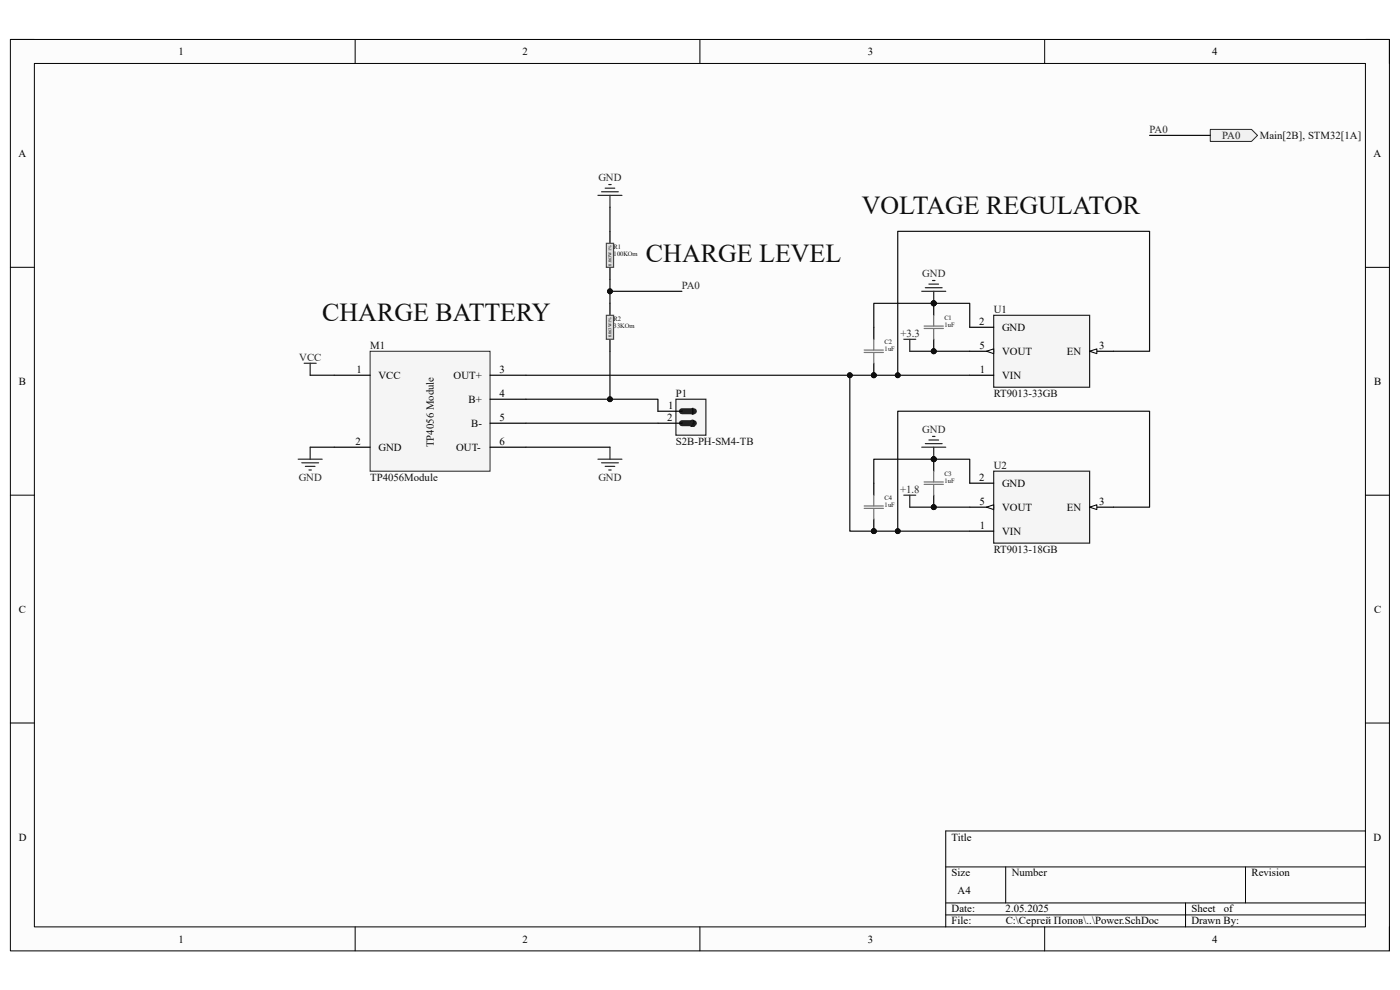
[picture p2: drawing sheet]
<svg xmlns="http://www.w3.org/2000/svg" width="297mm" height="210mm" viewBox="0 0 297 210" stroke-linecap="round" stroke-linejoin="round" font-family="sans-serif">
<path d="M2.2 8.4h292.6v193.3h-292.6z" fill-rule="evenodd" fill="#fcfcfc"/>
<path d="M2.2 8.4h292.6v193.3h-292.6z" fill="none" stroke="#000" stroke-width=".21"/>
<path d="M7.3 13.5h282.4v183.1h-282.4z" fill-rule="evenodd" fill="#fcfcfc"/>
<g fill="none" stroke="#000" stroke-width=".21">
<path d="M2.2 8.4h5.1M7.3 13.5h282.4v183.1h-282.4zM75.3 8.4v5.1M148.5 8.4v5.1M221.6 8.4v5.1M289.7 8.4h5.1v5.1M2.2 56.7h5.1M289.7 56.7h5.1M2.2 105h5.1M289.7 105.1h5.1M2.2 153.4h5.1M289.7 153.4h5.1"/>
<path d="M289.7 176.3h-89.1v20.3M75.3 196.6v5.1M148.5 196.6v5.1M200.6 183.9h89.1M200.6 191.5h89.1M200.6 194.1h89.1M213.4 183.9v7.6M221.6 196.6v5.1M251.5 191.5v5.1M264.2 183.9v7.6M294.8 196.6v5.1"/>
</g>
<path d="M78.5 74.5h25.5v25.5h-25.5z" fill-rule="evenodd" fill="#f5f5f5"/>
<path d="M78.5 74.5h25.5v25.5h-25.5z" fill="none" stroke="#262626" stroke-width=".21"/>
<path d="M70.9 79.6h7.6M104 79.6h7.6M70.9 94.9h7.6M104 94.9h7.6M104 84.7h7.6M104 89.8h7.6" fill="none" stroke="#000" stroke-width=".25"/>
<path d="M63.3 97.4h5M64 98.2h3.6M64.8 98.9h2M65.5 99.7h.6M65.8 94.9v2.5M126.9 97.4h5M127.6 98.2h3.6M128.4 98.9h2M129.1 99.7h.6M129.4 94.9v2.5" fill="none" stroke="#262626" stroke-width=".25"/>
<path d="M143.4 84.7h6.4v7.6h-6.4z" fill-rule="evenodd" fill="#f5f5f5"/>
<path d="M64.5 77.1h2.6M65.8 77.1v2.5M143.4 84.7h6.4v7.6h-6.4z" fill="none" stroke="#262626" stroke-width=".25"/>
<path d="M144.7 87.2h2.5M144.7 89.8h2.5" fill="none" stroke="#1c1c1c" stroke-width="1.3"/>
<path d="M139.6 87.2h5.1M139.6 89.8h5.1" fill="none" stroke="#000" stroke-width=".25"/>
<path d="M210.8 66.9h20.4v15.2h-20.4z" fill-rule="evenodd" fill="#f5f5f5"/>
<path d="M210.8 66.9h20.4v15.2h-20.4z" fill="none" stroke="#262626" stroke-width=".25"/>
<path d="M231.2 74.5h5.1" fill="none" stroke="#000" stroke-width=".25"/>
<path d="M231.2 74.5l1.5-.5v1z" fill="#fbfbfb"/>
<path d="M231.2 74.5l1.5-.5v1z" fill="none" stroke="#000" stroke-width=".21"/>
<path d="M205.7 79.6h5.1M205.7 74.5h5.1" fill="none" stroke="#000" stroke-width=".25"/>
<path d="M209.3 74.5l1.5-.5v1z" fill="#fbfbfb"/>
<path d="M209.3 74.5l1.5-.5v1z" fill="none" stroke="#000" stroke-width=".21"/>
<path d="M205.7 69.4h5.1" fill="none" stroke="#000" stroke-width=".25"/>
<path d="M210.8 100h20.4v15.2h-20.4z" fill-rule="evenodd" fill="#f5f5f5"/>
<path d="M210.8 100h20.4v15.2h-20.4z" fill="none" stroke="#262626" stroke-width=".25"/>
<path d="M231.2 107.6h5.1" fill="none" stroke="#000" stroke-width=".25"/>
<path d="M231.2 107.6l1.5-.5v1z" fill="#fbfbfb"/>
<path d="M231.2 107.6l1.5-.5v1z" fill="none" stroke="#000" stroke-width=".21"/>
<path d="M205.7 112.7h5.1M205.7 107.6h5.1" fill="none" stroke="#000" stroke-width=".25"/>
<path d="M209.3 107.6l1.5-.5v1z" fill="#fbfbfb"/>
<path d="M209.3 107.6l1.5-.5v1z" fill="none" stroke="#000" stroke-width=".21"/>
<path d="M129.4 64.3v2.6M129.4 72v2.5M205.7 102.5h5.1" fill="none" stroke="#000" stroke-width=".25"/>
<path d="M191.7 72h2.6M193 72v2.5M191.7 105.1h2.6M193 105.1v2.5" fill="none" stroke="#262626" stroke-width=".25"/>
<path d="M128.6 66.9h1.6v5.1h-1.6z" fill-rule="evenodd" fill="#e1e1e1"/>
<path d="M128.6 66.9h1.6v5.1h-1.6z" fill="none" stroke="#494949" stroke-width=".25"/>
<path d="M129.4 49.1v2.5M129.4 56.7v2.6" fill="none" stroke="#000" stroke-width=".25"/>
<path d="M128.6 51.6h1.6v5.1h-1.6z" fill-rule="evenodd" fill="#e1e1e1"/>
<path d="M128.6 51.6h1.6v5.1h-1.6z" fill="none" stroke="#494949" stroke-width=".25"/>
<path d="M128.4 39.9h2M129.1 39.2h.6M126.9 41.4h5M127.6 40.7h3.6M129.4 41.4v2.6" fill="none" stroke="#262626" stroke-width=".25"/>
<path d="M256.8 27.5h8.7l1.3 1.2-1.3 1.3h-8.7z" fill-rule="evenodd" fill="#f0f0f0"/>
<path d="M256.8 27.5h8.7l1.3 1.2-1.3 1.3h-8.7z" fill="none" stroke="#262626" stroke-width=".21"/>
<circle cx="185.4" cy="79.6" r=".51" fill="#0e0e0e"/>
<circle cx="185.4" cy="79.6" r=".51" fill="none" stroke="#0e0e0e" stroke-width=".21"/>
<path d="M185.4 69.4v2.6M185.4 77.1v2.5" fill="none" stroke="#000" stroke-width=".25"/>
<circle cx="185.4" cy="79.6" r=".51" fill="#0e0e0e"/>
<circle cx="185.4" cy="79.6" r=".51" fill="none" stroke="#0e0e0e" stroke-width=".21"/>
<path d="M183.3 74.3h4.1M183.3 74.8h4.1M185.4 72v2.3M185.4 74.8v2.3" fill="none" stroke="#727272" stroke-width=".25"/>
<circle cx="185.4" cy="112.7" r=".51" fill="#0e0e0e"/>
<circle cx="185.4" cy="112.7" r=".51" fill="none" stroke="#0e0e0e" stroke-width=".21"/>
<path d="M185.4 102.5v2.6M185.4 110.1v2.6" fill="none" stroke="#000" stroke-width=".25"/>
<circle cx="185.4" cy="112.7" r=".51" fill="#0e0e0e"/>
<circle cx="185.4" cy="112.7" r=".51" fill="none" stroke="#0e0e0e" stroke-width=".21"/>
<path d="M183.3 107.3h4.1M183.3 107.8h4.1M185.4 105.1v2.2M185.4 107.8v2.3" fill="none" stroke="#727272" stroke-width=".25"/>
<circle cx="198.1" cy="64.3" r=".51" fill="#0e0e0e"/>
<circle cx="198.1" cy="64.3" r=".51" fill="none" stroke="#0e0e0e" stroke-width=".21"/>
<circle cx="198.1" cy="74.5" r=".51" fill="#0e0e0e"/>
<circle cx="198.1" cy="74.5" r=".51" fill="none" stroke="#0e0e0e" stroke-width=".21"/>
<path d="M198.1 64.3v2.6" fill="none" stroke="#000" stroke-width=".25"/>
<circle cx="198.1" cy="64.3" r=".51" fill="#0e0e0e"/>
<circle cx="198.1" cy="64.3" r=".51" fill="none" stroke="#0e0e0e" stroke-width=".21"/>
<path d="M198.1 72v2.5" fill="none" stroke="#000" stroke-width=".25"/>
<circle cx="198.1" cy="74.5" r=".51" fill="#0e0e0e"/>
<circle cx="198.1" cy="74.5" r=".51" fill="none" stroke="#0e0e0e" stroke-width=".21"/>
<path d="M196.1 69.2h4M196.1 69.7h4M198.1 66.9v2.3M198.1 69.7v2.3" fill="none" stroke="#727272" stroke-width=".25"/>
<circle cx="198.1" cy="97.4" r=".51" fill="#0e0e0e"/>
<circle cx="198.1" cy="97.4" r=".51" fill="none" stroke="#0e0e0e" stroke-width=".21"/>
<circle cx="198.1" cy="107.6" r=".51" fill="#0e0e0e"/>
<circle cx="198.1" cy="107.6" r=".51" fill="none" stroke="#0e0e0e" stroke-width=".21"/>
<path d="M198.1 97.4v2.6" fill="none" stroke="#000" stroke-width=".25"/>
<circle cx="198.1" cy="97.4" r=".51" fill="#0e0e0e"/>
<circle cx="198.1" cy="97.4" r=".51" fill="none" stroke="#0e0e0e" stroke-width=".21"/>
<path d="M198.1 105.1v2.5" fill="none" stroke="#000" stroke-width=".25"/>
<circle cx="198.1" cy="107.6" r=".51" fill="#0e0e0e"/>
<circle cx="198.1" cy="107.6" r=".51" fill="none" stroke="#0e0e0e" stroke-width=".21"/>
<path d="M198.1 100v2.2M196.1 102.2h4M196.1 102.8h4M198.1 102.8v2.3" fill="none" stroke="#727272" stroke-width=".25"/>
<path d="M195.5 94.9h5.1M196.3 94.1h3.6M197.1 93.3h2M197.8 92.6h.6M198.1 94.9v2.5" fill="none" stroke="#262626" stroke-width=".25"/>
<circle cx="198.1" cy="97.4" r=".51" fill="#0e0e0e"/>
<circle cx="198.1" cy="97.4" r=".51" fill="none" stroke="#0e0e0e" stroke-width=".21"/>
<path d="M197.8 59.5h.6M195.5 61.8h5.1M196.3 61h3.6M197.1 60.3h2M198.1 61.8v2.5" fill="none" stroke="#262626" stroke-width=".25"/>
<circle cx="198.1" cy="64.3" r=".51" fill="#0e0e0e"/>
<circle cx="198.1" cy="64.3" r=".51" fill="none" stroke="#0e0e0e" stroke-width=".21"/>
<path d="M65.8 79.6h5.1M65.8 94.9h5.1M111.6 84.7h28v2.5M111.6 94.9h17.8" fill="none" stroke="#0e0e0e" stroke-width=".25"/>
<circle cx="129.4" cy="84.7" r=".51" fill="#0e0e0e"/>
<circle cx="129.4" cy="84.7" r=".51" fill="none" stroke="#0e0e0e" stroke-width=".21"/>
<path d="M111.6 79.6h94.1M111.6 89.8h28" fill="none" stroke="#0e0e0e" stroke-width=".25"/>
<circle cx="180.3" cy="79.6" r=".51" fill="#0e0e0e"/>
<circle cx="180.3" cy="79.6" r=".51" fill="none" stroke="#0e0e0e" stroke-width=".21"/>
<circle cx="185.4" cy="79.6" r=".51" fill="#0e0e0e"/>
<circle cx="185.4" cy="79.6" r=".51" fill="none" stroke="#0e0e0e" stroke-width=".21"/>
<circle cx="190.5" cy="79.6" r=".51" fill="#0e0e0e"/>
<circle cx="190.5" cy="79.6" r=".51" fill="none" stroke="#0e0e0e" stroke-width=".21"/>
<path d="M193 107.6h12.7" fill="none" stroke="#0e0e0e" stroke-width=".25"/>
<circle cx="198.1" cy="107.6" r=".51" fill="#0e0e0e"/>
<circle cx="198.1" cy="107.6" r=".51" fill="none" stroke="#0e0e0e" stroke-width=".21"/>
<path d="M193 74.5h12.7" fill="none" stroke="#0e0e0e" stroke-width=".25"/>
<circle cx="198.1" cy="74.5" r=".51" fill="#0e0e0e"/>
<circle cx="198.1" cy="74.5" r=".51" fill="none" stroke="#0e0e0e" stroke-width=".21"/>
<path d="M129.4 74.5v10.2" fill="none" stroke="#0e0e0e" stroke-width=".25"/>
<circle cx="129.4" cy="84.7" r=".51" fill="#0e0e0e"/>
<circle cx="129.4" cy="84.7" r=".51" fill="none" stroke="#0e0e0e" stroke-width=".21"/>
<path d="M129.4 59.3v5" fill="none" stroke="#0e0e0e" stroke-width=".25"/>
<circle cx="129.4" cy="61.8" r=".51" fill="#0e0e0e"/>
<circle cx="129.4" cy="61.8" r=".51" fill="none" stroke="#0e0e0e" stroke-width=".21"/>
<path d="M129.4 61.8h15.3" fill="none" stroke="#0e0e0e" stroke-width=".25"/>
<circle cx="129.4" cy="61.8" r=".51" fill="#0e0e0e"/>
<circle cx="129.4" cy="61.8" r=".51" fill="none" stroke="#0e0e0e" stroke-width=".21"/>
<path d="M243.9 28.7h12.9M129.4 44v5.1M198.1 64.3h7.6v5.1" fill="none" stroke="#0e0e0e" stroke-width=".25"/>
<circle cx="198.1" cy="64.3" r=".51" fill="#0e0e0e"/>
<circle cx="198.1" cy="64.3" r=".51" fill="none" stroke="#0e0e0e" stroke-width=".21"/>
<path d="M198.1 64.3h-12.7v5.1" fill="none" stroke="#0e0e0e" stroke-width=".25"/>
<circle cx="198.1" cy="64.3" r=".51" fill="#0e0e0e"/>
<circle cx="198.1" cy="64.3" r=".51" fill="none" stroke="#0e0e0e" stroke-width=".21"/>
<path d="M198.1 97.4h7.6v5.1" fill="none" stroke="#0e0e0e" stroke-width=".25"/>
<circle cx="198.1" cy="97.4" r=".51" fill="#0e0e0e"/>
<circle cx="198.1" cy="97.4" r=".51" fill="none" stroke="#0e0e0e" stroke-width=".21"/>
<path d="M198.1 97.4h-12.7v5.1" fill="none" stroke="#0e0e0e" stroke-width=".25"/>
<circle cx="198.1" cy="97.4" r=".51" fill="#0e0e0e"/>
<circle cx="198.1" cy="97.4" r=".51" fill="none" stroke="#0e0e0e" stroke-width=".21"/>
<path d="M236.3 107.6h7.6v-20.4h-53.4v25.5" fill="none" stroke="#0e0e0e" stroke-width=".25"/>
<circle cx="190.5" cy="112.7" r=".51" fill="#0e0e0e"/>
<circle cx="190.5" cy="112.7" r=".51" fill="none" stroke="#0e0e0e" stroke-width=".21"/>
<path d="M180.3 79.6v33.1h25.4" fill="none" stroke="#0e0e0e" stroke-width=".25"/>
<circle cx="190.5" cy="112.7" r=".51" fill="#0e0e0e"/>
<circle cx="190.5" cy="112.7" r=".51" fill="none" stroke="#0e0e0e" stroke-width=".21"/>
<circle cx="185.4" cy="112.7" r=".51" fill="#0e0e0e"/>
<circle cx="185.4" cy="112.7" r=".51" fill="none" stroke="#0e0e0e" stroke-width=".21"/>
<circle cx="180.3" cy="79.6" r=".51" fill="#0e0e0e"/>
<circle cx="180.3" cy="79.6" r=".51" fill="none" stroke="#0e0e0e" stroke-width=".21"/>
<path d="M236.3 74.5h7.6v-25.4h-53.4v30.5" fill="none" stroke="#0e0e0e" stroke-width=".25"/>
<circle cx="190.5" cy="79.6" r=".51" fill="#0e0e0e"/>
<circle cx="190.5" cy="79.6" r=".51" fill="none" stroke="#0e0e0e" stroke-width=".21"/>
<g font-size="5.5" fill="#0e0e0e">
<text x="182.8" y="45.3">VOLTAGE REGULATOR</text>
<text x="137" y="55.5">CHARGE LEVEL</text>
<text x="68.3" y="68.2">CHARGE BATTERY</text>
</g>
<g font-size="2.3">
<text x="37.9" y="11.7">1</text>
<text x="110.9" y="11.7">2</text>
<text x="184.1" y="11.7">3</text>
<text x="257.1" y="11.7">4</text>
<text x="3.9" y="33.3">A</text>
<text x="291.4" y="33.3">A</text>
<text x="207.7" y="68.9">2</text>
<text x="212.6" y="70.2">GND</text>
<text x="207.8" y="74">5</text>
<text x="212.6" y="75.3">VOUT</text>
<text x="226.4" y="75.3">EN</text>
<text x="233.2" y="74">3</text>
<text x="4" y="81.6">B</text>
<text x="75.6" y="79.1">1</text>
<text x="80.3" y="80.3">VCC</text>
<text x="96.2" y="80.3">OUT+</text>
<text x="106" y="79.1">3</text>
<text x="207.9" y="79.1">1</text>
<text x="212.6" y="80.3">VIN</text>
<text x="291.5" y="81.6">B</text>
<text x="99.4" y="85.4">B+</text>
<text x="106" y="84.2">4</text>
<text x="106" y="89.3">5</text>
<text x="141.6" y="89.3">2</text>
<text x="141.8" y="86.7">1</text>
<text x="146.4" y="88">1</text>
<text x="75.4" y="94.4">2</text>
<text x="80.3" y="95.6">GND</text>
<text x="96.8" y="95.6">OUT-</text>
<text x="100" y="90.6">B-</text>
<text x="106" y="94.4">6</text>
<text x="146.4" y="90.6">2</text>
<text x="207.7" y="102">2</text>
<text x="207.8" y="107.1">5</text>
<text x="212.6" y="103.3">GND</text>
<text x="233.2" y="107.1">3</text>
<text x="207.9" y="112.1">1</text>
<text x="212.6" y="113.4">VIN</text>
<text x="212.6" y="108.3">VOUT</text>
<text x="226.4" y="108.3">EN</text>
<text x="4" y="130">C</text>
<text x="291.5" y="130">C</text>
<text x="4" y="178.3">D</text>
<text x="201.9" y="178.3">Title</text>
<text x="291.4" y="178.3">D</text>
<text x="201.9" y="185.9">Size</text>
<text x="214.6" y="185.9">Number</text>
<text x="265.5" y="185.9">Revision</text>
<text x="203.2" y="189.7">A4</text>
<text x="201.9" y="193.5">Date:</text>
<text x="201.9" y="196.1">File:</text>
<text x="213.3" y="193.5">2.05.2025</text>
<text x="213.4" y="196.1">C:\Сергей Попов\..\Power.SchDoc</text>
<text x="252.8" y="196.1">Drawn By:</text>
<text x="252.8" y="193.5">Sheet</text>
<text x="259.6" y="193.5">of</text>
<text x="37.9" y="199.9">1</text>
<text x="110.9" y="199.9">2</text>
<text x="184.1" y="199.9">3</text>
<text x="257.1" y="199.9">4</text>
</g>
<g font-size="2.3" fill="#262626">
<text x="243.9" y="28.2">PA0</text>
<text x="259.3" y="29.5">PA0</text>
<text x="127" y="38.4">GND</text>
<text x="195.7" y="58.7">GND</text>
<text x="144.7" y="61.3">PA0</text>
<text x="191" y="71.5">+3.3</text>
<text x="63.5" y="76.5">VCC</text>
<text x="195.7" y="91.8">GND</text>
<text x="63.4" y="102">GND</text>
<text x="127" y="102">GND</text>
<text x="191" y="104.5">+1.8</text>
</g>
<g font-size="2.3" fill="#0e0e0e">
<text x="267.3" y="29.5">Main[2B], STM32[1A]</text>
<text x="210.8" y="66.4">U1</text>
<text x="78.5" y="74">M1</text>
<text x="143.4" y="84.2">P1</text>
<text x="210.8" y="84.2">RT9013-33GB</text>
<text x="92" y="94.9" transform="rotate(-90 92 94.9)">TP4056 Module</text>
<text x="143.4" y="94.4">S2B-PH-SM4-TB</text>
<text x="78.5" y="102">TP4056Module</text>
<text x="210.8" y="99.4">U2</text>
<text x="210.8" y="117.3">RT9013-18GB</text>
</g>
<g font-size="1.4" fill="#0e0e0e">
<text x="130.2" y="52.8">R1</text>
<text x="130.2" y="54.4">100KOm</text>
<text x="130.2" y="69.6">33KOm</text>
<text x="130.2" y="68.1">R2</text>
<text x="200.4" y="69.3">1uF</text>
<text x="200.4" y="67.8">C1</text>
<text x="187.7" y="74.5">1uF</text>
<text x="187.7" y="72.9">C2</text>
<text x="200.4" y="100.9">C3</text>
<text x="187.7" y="107.5">1uF</text>
<text x="187.7" y="106">C4</text>
<text x="200.4" y="102.4">1uF</text>
</g>
<g font-size=".9">
<text x="129.7" y="56.3" transform="rotate(-90 129.7 56.3)">0.063W 1%</text>
<text x="129.7" y="71.6" transform="rotate(-90 129.7 71.6)">0.063W 1%</text>
</g>
</svg>
